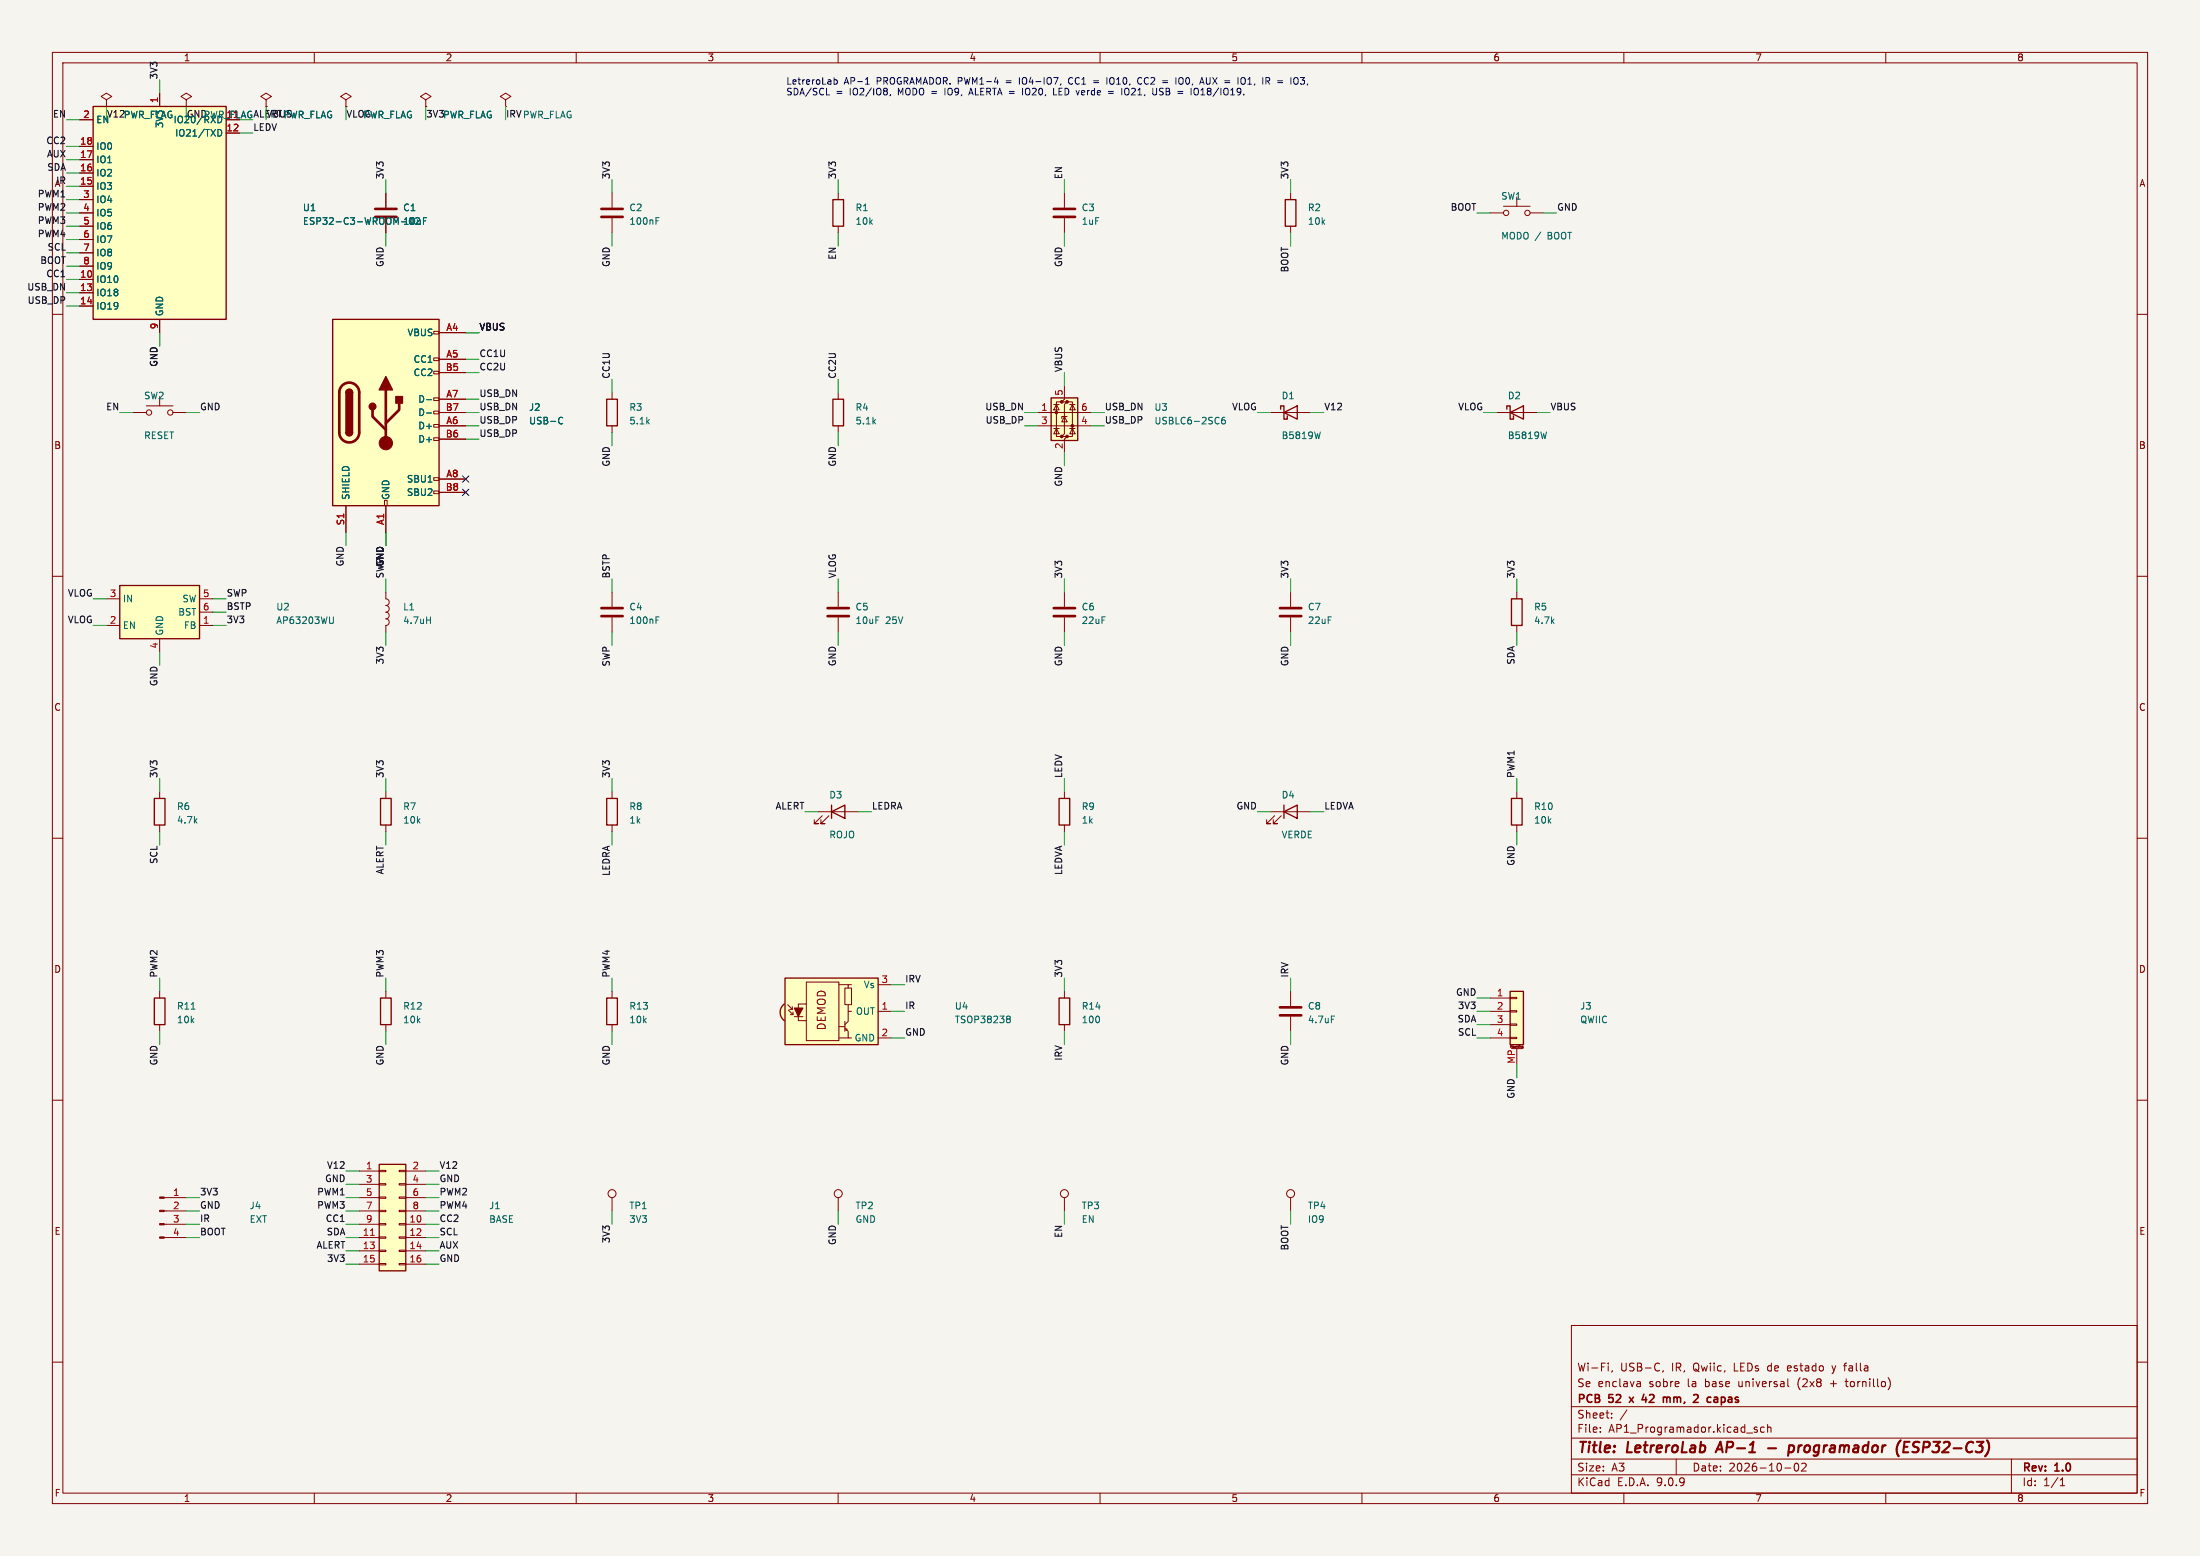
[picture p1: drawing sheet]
<svg xmlns="http://www.w3.org/2000/svg" width="420mm" height="297mm" viewBox="0 0 420 297" stroke-linecap="round" stroke-linejoin="round" font-family="sans-serif">
<path d="M0 0h420v297h-420z" fill="#f5f4ef" stroke="#f5f4ef" stroke-width=".19"/>
<g fill="none" stroke="#840000" stroke-width=".19">
<path d="M10 10h400v277h-400zM12 12h396v273h-396zM60 10v2M81.3 19.1l1-.7-1-.6-1 .6 1 .7v1.2M96.5 19.1l1-.7-1-.6-1 .6 1 .7v1.2M110 10v2M160 10v2M210 10v2M260 10v2M310 10v2M360 10v2M73.7 36.8v2.8"/>
<path d="M81.3 20.3h.1M96.5 20.3h.1M116.8 36.8v2.8M203.2 36.8v2.8M73.7 41.7v2.8M116.8 41.7v2.8M203.2 41.7v2.8M10 60h2M160 74.9v1.3M408 60h2M160 81.3v1.3M10 110h2"/>
<path d="M203.2 113v2.8M203.2 117.9v2.8M408 110h2M10 160h2M203.2 151.1v1.3M203.2 157.5v1.3M408 160h2M203.2 189.2v1.3M203.2 195.6v1.3M10 210h2M408 210h2M31.3 228.6h4.3"/>
<path d="M31.3 231.1h4.3M31.3 233.7h4.3M31.3 236.2h4.3M300 253h108v32h-108zM10 260h2M300 278.5h108M300 274.5h108M300 268.5h108M305.5 273.2v.2M305.5 272.5v.1M307 260.2v.1M307 260.7v1"/>
<path d="M307.7 270.5v.2M307.7 269.8v.1M307.8 261.6l-.1 .3M310.6 269.1l-1.3 1.9M312.7 263.7h.2l.3 .2v.8M313.2 264.6l-.5 .1M313.2 264l-.5 .1M317.5 261.6l-.1 .3M320 278.5v3M335.4 272.5l-.3-.1-.2 .2v.2l.5 .2v.3h-.5M336.8 272.5l-.4-.1-.3 .3 .1 .6h.6M337.4 272.5l.3-.1 .3 .1 .1 .9"/>
<path d="M337.4 271.9v1.5M341.3 263.2v1.3l.2 .2M343 279.3a.8 .8 0 0 0-.5 .7 .8 .8 0 0 0 .5 .8l.2-.2 .2-.4-.2-.8M344.7 279.4v.5l-.8 .9h.9M349.7 260.7l.4 1M349.9 262.1l-.2 .1M352.2 263.7h.6M352.4 263.2v1.3l.3 .2M360.7 263.3l.2 .7-.2 1M384 278.5v6.5M408 260h2M60 285v2"/>
<path d="M110 285v2M160 285v2M210 285v2M260 285v2M300 281.5h108M310 285v2M340.7 280.2h1.2M360 285v2M393.3 283.6h.9M393.3 282.5l.4-.4v1.5"/>
</g>
<path d="M328.4 275.2l-.9 2M337.5 276.4h1.5M341.6 276h.7l.2 .3-.1 .5a.66 .66 0 0 1-1 .3M341.6 275.9l-.3 2M362.9 274.9l-.5 .6M363.5 276.2h.6M364.5 275.2h-.9l-.3 2h1" fill="none" stroke="#840000" stroke-width=".4"/>
<path d="M311 266.7l.8 1M311.8 266.7l-.8 1M313.8 266.1l-.3 1.1h.9M317.6 266.8l.4-.1 .2 .2M318.2 266.9l.2-.2 .4 .1v.1M318.2 266.9v.8M323.3 266.3l.6-.1 .3 .3M327.4 266.7h.3l.2 .2v.8M327.9 267.6l-.5 .1M327.9 267l-.5 .1" fill="none" stroke="#840000" stroke-width=".3"/>
<path d="M159 76.2h2v5.1h-2zM202.2 152.4h2v5.1h-2zM202.2 190.5h2v5.1h-2z" fill="none" stroke="#840000" stroke-width=".25"/>
<path d="M71.6 39.9h4.1M114.8 39.9h4.1M201.2 39.9h4M71.6 41.4h4.1M114.8 41.4h4.1M201.2 41.4h4M201.2 116.1h4M201.2 117.6h4" fill="none" stroke="#840000" stroke-width=".51"/>
<path d="M125.2 42.2h.5M125.2 41.5h.6" fill="none" stroke="#006464" stroke-width=".19"/>
<g fill="#840000" stroke="#840000" stroke-width=".19">
<path d="M30.5 228.5h.8v.2h-.8z"/>
<path d="M30.5 231h.8v.3h-.8z"/>
<path d="M30.5 233.6h.8v.2h-.8z"/>
<path d="M30.5 236.1h.8v.2h-.8z"/>
</g>
<path d="M72.4 222.2h5.1v20.4h-5.1z" fill="#ffffc2"/>
<path d="M159 38.1h2v5.1h-2zM72.4 222.2h5.1v20.4h-5.1z" fill="none" stroke="#840000" stroke-width=".25"/>
<g fill="none" stroke="#840000" stroke-width=".19">
<path d="M35.6 19.1l1-.7-1-.6-1.1 .6 1.1 .7v1.2M50.8 19.1l1-.7-1-.6-1 .6 1 .7v1.2M66 19.1l1.1-.7-1.1-.6-1 .6 1 .7v1.2M35.6 20.3h.1M50.8 20.3h.1M66 20.3h.1M160 36.8v1.3M160 43.2v1.3M68.6 223.5h3.8M68.6 226.1h3.8M68.6 228.6h3.8M68.6 231.1h3.8"/>
<path d="M68.6 233.7h3.8M68.6 236.2h3.8M68.6 238.8h3.8M72.4 223.4h1.3v.2h-1.3zM72.4 225.9h1.3v.3h-1.3zM72.4 228.5h1.3v.2h-1.3zM72.4 231h1.3v.3h-1.3zM72.4 233.6h1.3v.2h-1.3zM72.4 236.1h1.3v.2h-1.3zM72.4 238.6h1.3v.3h-1.3zM76.2 223.4h1.3v.2h-1.3zM76.2 225.9h1.3v.3h-1.3z"/>
<path d="M76.2 228.5h1.3v.2h-1.3zM76.2 231h1.3v.3h-1.3zM76.2 233.6h1.3v.2h-1.3zM76.2 236.1h1.3v.2h-1.3zM76.2 238.6h1.3v.3h-1.3zM77.5 223.5h3.8M77.5 226.1h3.8M77.5 228.6h3.8M77.5 231.1h3.8M77.5 233.7h3.8M77.5 236.2h3.8M77.5 238.8h3.8"/>
<path d="M203.2 228.6v2.5M68.6 241.3h3.8M72.4 241.2h1.3v.2h-1.3zM76.2 241.2h1.3v.2h-1.3zM77.5 241.3h3.8"/>
<circle cx="203.2" cy="227.8" r=".76"/>
</g>
<path d="M70.7 235.8h.8" fill="none" stroke="#a90000" stroke-width=".19"/>
<path d="M17.8 20.3h25.4v40.7h-25.4z" fill="#ffffc2"/>
<path d="M17.8 20.3h25.4v40.7h-25.4zM115.8 76.2h2.1v5.1h-2.1zM115.8 152.4h2.1v5.1h-2.1zM158.7 154.9l2.6-1.2v2.5zM158.7 153.7v2.5" fill="none" stroke="#840000" stroke-width=".25"/>
<g fill="none" stroke="#840000" stroke-width=".19">
<path d="M30.5 17.8v2.5M15.2 22.9h2.6M15.2 27.9h2.6M15.2 30.5h2.6M15.2 33h2.6M15.2 35.6h2.6M15.2 38.1h2.6M43.2 25.4h2.5M15.2 40.6h2.6M15.2 43.2h2.6M15.2 45.7h2.6M15.2 48.3h2.6"/>
<path d="M15.2 50.8h2.6M15.2 53.3h2.6M15.2 55.9h2.6M15.2 58.4h2.6M30.5 61v2.5M116.8 74.9v1.3M116.8 81.3v1.3M116.8 113v2.8M116.8 117.9v2.8M116.8 151.1v1.3M116.8 157.5v1.3M156.2 154.9h7.6"/>
<path d="M157 155.7l-1.6 1.5h.8h-.8v-.7M158.2 155.7l-1.5 1.5h.8h-.8v-.7M246.4 228.6v2.5"/>
<circle cx="246.4" cy="227.8" r=".76"/>
</g>
<path d="M41.6 24.7a.64 .64 0 0 1 .7 .6 .64 .64 0 0 1-.7 .7M125.2 118.4h.5M125.2 117.7h.6" fill="none" stroke="#006464" stroke-width=".19"/>
<path d="M114.8 116.1h4.1M114.8 117.6h4.1" fill="none" stroke="#840000" stroke-width=".51"/>
<path d="M22.9 111.8h15.2v10.1h-15.2z" fill="#ffffc2"/>
<path d="M22.9 111.8h15.2v10.1h-15.2z" fill="none" stroke="#840000" stroke-width=".25"/>
<path d="M20.3 114.3h2.6M20.3 119.4h2.6M38.1 114.3h2.5M38.1 119.4h2.5M38.1 116.8h2.5M30.5 121.9v2.6" fill="none" stroke="#840000" stroke-width=".19"/>
<path d="M63.6 117.7v1.1l-.1 .2h-.3" fill="none" stroke="#006464" stroke-width=".19"/>
<path d="M149.5 191.9l.2-.3 1.2 1.6-1.2 1.6a1.97 1.97 0 0 1-.2-2.9z" fill="#ffffc2" stroke="#ffffc2" stroke-width=".19"/>
<path d="M149.9 186.7h17.7v12.7h-17.7z" fill="#ffffc2"/>
<path d="M287.7 78.1v-.6h.6v2.5h.6v-.6M288.3 78.7l2.5-1.2v2.5zM29.5 152.4h2v5.1h-2zM72.6 152.4h2.1v5.1h-2.1zM72.6 190.5h2.1v5.1h-2.1zM149.7 191.6a1.97 1.97 0 0 0 0 3.2M149.9 186.7h17.7v12.7h-17.7z" fill="none" stroke="#840000" stroke-width=".25"/>
<g fill="none" stroke="#840000" stroke-width=".19">
<path d="M285.7 78.7h7.7M73.7 113v1.3a.64 .64 0 0 1 .6 .6 .64 .64 0 0 1-.6 .7 .64 .64 0 0 1 .6 .6 .64 .64 0 0 1-.6 .6 .64 .64 0 0 1 .6 .7 .64 .64 0 0 1-.6 .6 .64 .64 0 0 1 .6 .7 .64 .64 0 0 1-.6 .6M73.7 119.4v1.3M160 113v2.8M160 117.9v2.8M30.5 151.1v1.3M30.5 157.5v1.3M73.7 151.1v1.3M73.7 157.5v1.3M73.7 189.2v1.3M73.7 195.6v1.3M150.4 191.8l.9 .9"/>
<path d="M150.5 192.8l.9 .9M150.7 192.7h.6M150.9 193.7h.5M151.3 192.2v.5M151.4 193.2v.5M151.6 194.1h1.7M153.9 187.5h6.2v11.1h-6.2zM153.9 191.6h-1.5v3.2h1.5M160.1 188h1.8M160.1 198.1h1.8M160.1 196h1.2M161.3 188.6h1.3v3.2h-1.3z"/>
<path d="M161.3 196.2l.6 .7v1.2h.7M161.3 194.9v2M161.7 196.3v.3h-.3M161.9 191.8v1.2M162.6 193h-.7v1.9l-.6 .7M162.6 188h-.7v.6M167.6 188h2.6M167.6 198.1h2.6M167.6 193h2.6"/>
</g>
<path d="M151.6 192.4h1.7l-.9 1.7z" fill="#840000" stroke="#840000" stroke-width=".19"/>
<path d="M295.2 82.4l-.3 1.3M81.4 118.4h.8M82.2 117.7v1.3M192.4 193.9h.2l.3 .3-.3 .3M192.4 194.5h.2M192.6 194.5l.3 .2v.3l-.1 .2h-.4" fill="none" stroke="#006464" stroke-width=".19"/>
<path d="M158 116.1h4.1M158 117.6h4.1" fill="none" stroke="#840000" stroke-width=".51"/>
<path d="M63.5 61h20.3v35.5h-20.3z" fill="#ffffc2"/>
<g fill="none" stroke="#840000" stroke-width=".19">
<path d="M82.8 63.2h1v.6h-1zM82.8 68.3h1v.5h-1zM82.8 70.9h1v.5h-1zM82.8 75.9h1v.6h-1zM82.8 78.5h1v.5h-1zM83.8 63.5h5.1M83.8 68.6h5.1M83.8 71.1h5.1M83.8 76.2h5.1M83.8 78.7h5.1M66 96.5v5.1M73.4 95.5h.5v1h-.5z"/>
<path d="M73.7 96.5v5.1M82.8 81h1v.5h-1zM82.8 83.6h1v.5h-1zM82.8 91.2h1v.5h-1zM82.8 93.7h1v.5h-1zM83.8 81.3h5.1M83.8 83.8h5.1M83.8 91.4h5.1M83.8 94h5.1M116.8 189.2v1.3M116.8 195.6v1.3M160 228.6v2.5"/>
<circle cx="160" cy="227.8" r=".76"/>
</g>
<path d="M63.5 61h20.3v35.5h-20.3zM66 74.9a.64 .64 0 0 1 .7-.6 .64 .64 0 0 1 .6 .6M66 82.6a.64 .64 0 0 0 .7 .6 .64 .64 0 0 0 .6-.6M115.8 190.5h2.1v5.1h-2.1z" fill="none" stroke="#840000" stroke-width=".25"/>
<path d="M65.3 73.6a1.9 1.9 0 0 1 2.1-.4 1.9 1.9 0 0 1 1.2 1.7v7.7a1.91 1.91 0 0 1-1.9 1.8 1.91 1.91 0 0 1-1.9-1.8v-7.8l.1-.7zM71.1 78.2v1.3l2.6 2.5M73.7 74.4v10.2M76.2 77v1.2l-2.5 2.6" fill="none" stroke="#840000" stroke-width=".51"/>
<g fill="#840000" stroke="#840000" stroke-width=".25">
<path d="M66 74.9h1.3v7.7h-1.3z"/>
<path d="M66.2 74.5a.64 .64 0 0 1 .7-.2 .64 .64 0 0 1 .4 .6h-1.3z"/>
<path d="M66 82.6h1.3a.64 .64 0 0 1-.6 .6 .64 .64 0 0 1-.7-.6z"/>
<path d="M73.7 71.9l1.2 2.5h-2.5z"/>
<path d="M75.6 75.7h1.2v1.3h-1.2z"/>
<circle cx="71.1" cy="77.6" r=".63"/>
</g>
<circle cx="73.7" cy="84.6" r="1.27" fill="#840000" stroke="#840000" stroke-width=".19"/>
<path d="M81.4 76.3h1M81.4 78.8h1M106.9 79.7l.5 .1M107.4 80.8l-.5 .1" fill="none" stroke="#006464" stroke-width=".19"/>
<path d="M200.7 75.9h5v8.2h-5z" fill="#ffffc2"/>
<g fill="#840000" stroke="#840000" stroke-width=".19">
<circle cx="201.7" cy="78.7" r=".25"/>
<circle cx="202.7" cy="76.7" r=".25"/>
<circle cx="202.7" cy="83.3" r=".25"/>
<circle cx="203.7" cy="76.7" r=".25"/>
<circle cx="203.7" cy="83.3" r=".25"/>
<circle cx="204.7" cy="81.3" r=".25"/>
</g>
<g fill="none" stroke="#840000" stroke-width=".19">
<path d="M198.1 78.7h10.2M201.2 77.2h1M201.7 77.2l.5 1h-1zM202.7 76.7h-1v6.6h1M203.2 73.7v2.5l-.5 .5h1l-.5 .5v5.6l-.5 .5h1l-.5 .5v2.6M203.2 79.5l.5 1h-1zM203.7 79.5h-1v.4M203.7 76.7h1v6.6h-1M204.2 77.2h1M204.7 77.2l.5 1h-1zM198.1 81.3h10.2M201.2 81.8h1"/>
<path d="M201.7 81.8l.5 1h-1zM204.2 81.8h1M204.7 81.8l.5 1h-1zM30.5 189.2v1.3M30.5 195.6v1.3M246.4 189.2v2.8M246.4 194.1v2.8"/>
</g>
<path d="M200.7 75.9h5v8.2h-5zM29.5 190.5h2v5.1h-2z" fill="none" stroke="#840000" stroke-width=".25"/>
<path d="M233.8 79.6l-.3 .1a.86 .86 0 0 0 0 1.2l.4-.1v-.4l-.2-.3-.4 .1-.1 .2M36.5 192.6h.7M254.2 193.9h.6" fill="none" stroke="#006464" stroke-width=".19"/>
<path d="M244.3 192.3h4.1M244.3 193.8h4.1" fill="none" stroke="#840000" stroke-width=".51"/>
<path d="M288.3 189.2h2.5v10.2h-2.5z" fill="#ffffc2"/>
<path d="M245.4 38.1h2v5.1h-2zM244.5 78.1v-.6h.6v2.5h.6v-.6M245.1 78.7l2.5-1.2v2.5zM288.5 114.3h2.1v5.1h-2.1zM245.1 154.9l2.5-1.2v2.5zM245.1 153.7v2.5M288.5 152.4h2.1v5.1h-2.1zM288.3 189.2h2.5v10.2h-2.5z" fill="none" stroke="#840000" stroke-width=".25"/>
<g fill="none" stroke="#840000" stroke-width=".19">
<path d="M20.3 19.1l1-.7-1-.6-1 .6 1 .7v1.2M30.5 17.8v2.5M15.2 22.9h2.6M15.2 27.9h2.6M15.2 30.5h2.6M15.2 33h2.6M15.2 35.6h2.6M15.2 38.1h2.6M20.3 20.3h.1M35.6 20.3h.1M43.2 25.4h2.5M50.8 20.3h.1"/>
<path d="M66 20.3h.1M73.7 36.8v2.8M81.3 20.3h.1M246.4 36.8v1.3M287 39.4h5.1M289.6 37.6v1.8M15.2 40.6h2.6M15.2 43.2h2.6M15.2 45.7h2.6M15.2 48.3h2.6M15.2 50.8h2.6M15.2 53.3h2.6"/>
<path d="M15.2 55.9h2.6M15.2 58.4h2.6M73.7 41.7v2.8M246.4 43.2v1.3M284.5 40.6h2.5M292.1 40.6h2.5M25.4 78.7h2.5M27.9 77.5h5.1M30.5 61v2.5M30.5 75.7v1.8M33 78.7h2.6M83.8 78.7h5.1"/>
<path d="M83.8 63.5h5.1M83.8 68.6h5.1M83.8 71.1h5.1M83.8 76.2h5.1M242.6 78.7h7.6M66 96.5v5.1M73.7 96.5v5.1M83.8 81.3h5.1M83.8 83.8h5.1M83.8 91.4h5.1M83.8 94h5.1M246.4 113v2.8"/>
<path d="M246.4 117.9v2.8M289.6 113v1.3M289.6 119.4v1.3M242.6 154.9h7.6M243.3 155.7l-1.5 1.5h.8h-.8v-.7M244.6 155.7l-1.5 1.5h.7h-.7v-.7M289.6 151.1v1.3M289.6 157.5v1.3M284.5 190.5h3.8M284.5 193h3.8M284.5 195.6h3.8M284.5 198.1h3.8"/>
<path d="M288.3 190.4h1.3v.2h-1.3zM288.3 192.9h1.3v.3h-1.3zM288.3 195.5h1.3v.2h-1.3zM288.3 198h1.3v.2h-1.3zM290.6 199.9v-.2h.1v.3M290.6 199.9h.1M290.7 200h.1M288.5 200.2h2.1M289.6 200.2v3M290.6 200.1h.1M290.7 200.1h.1M290.7 200v.1"/>
<path d="M116.8 228.6v2.5"/>
<circle cx="287.5" cy="40.6" r=".51"/>
<circle cx="291.6" cy="40.6" r=".51"/>
<circle cx="28.4" cy="78.7" r=".51"/>
<circle cx="32.5" cy="78.7" r=".51"/>
<circle cx="116.8" cy="227.8" r=".76"/>
</g>
<path d="M41.6 24.7a.64 .64 0 0 1 .7 .6 .64 .64 0 0 1-.7 .7M81.4 76.3h1M81.4 78.8h1M106.9 79.7l.5 .1M107.4 80.8l-.5 .1M252.1 82.4l-.3 1.3" fill="none" stroke="#006464" stroke-width=".19"/>
<path d="M244.3 116.1h4.1M244.3 117.6h4.1" fill="none" stroke="#840000" stroke-width=".51"/>
<path d="M36.6 21.1h-.5l-.2 .7M38 21.1v1.2l-.8-1.2v1.2M48.6 22h.6M48.9 21.1l.4 1.2M49.8 21.1v1.2h.6" fill="none" stroke="#0f0f0f" stroke-width=".19"/>
<g fill="none" stroke="#009600" stroke-width=".19">
<path d="M30.5 15.2v2.6M12.7 22.9h2.5M12.7 27.9h2.5M12.7 30.5h2.5M12.7 33h2.5M12.7 35.6h2.5M12.7 38.1h2.5M20.3 20.3v2.6M35.6 20.3v2.6M45.7 25.4h2.6M50.8 20.3v2.6M66 20.3v2.6"/>
<path d="M73.7 34.3v2.5M81.3 20.3v2.6M96.5 20.3v2.6M116.8 34.3v2.5M160 34.3v2.5M203.2 34.3v2.5M246.4 34.3v2.5M12.7 43.2h2.5M12.7 48.3h2.5M12.7 50.8h2.5M12.7 53.3h2.5M12.7 55.9h2.5"/>
<path d="M12.7 58.4h2.5M12.7 40.6h2.5M12.7 45.7h2.5M73.7 44.5v2.5M116.8 44.5v2.5M160 44.5v2.5M203.2 44.5v2.5M246.4 44.5v2.5M281.9 40.6h2.6M294.6 40.6h2.6M22.9 78.7h2.5M30.5 63.5v2.5"/>
<path d="M35.6 78.7h2.5M88.9 78.7h2.5M88.9 63.5h2.5M88.9 68.6h2.5M88.9 71.1h2.5M88.9 76.2h2.5M116.8 72.4v2.5M160 72.4v2.5M195.6 78.7h2.5M203.2 71.1v2.6M208.3 78.7h2.5M240 78.7h2.6"/>
<path d="M250.2 78.7h2.5M283.2 78.7h2.5M293.4 78.7h2.5M88.9 81.3h2.5M88.9 83.8h2.5M116.8 82.6v2.5M160 82.6v2.5M195.6 81.3h2.5M203.2 86.4v2.5M208.3 81.3h2.5M17.8 119.4h2.5M17.8 114.3h2.5"/>
<path d="M40.6 116.8h2.6M40.6 119.4h2.6M40.6 114.3h2.6M66 101.6v2.5M73.7 101.6v2.5M73.7 110.5v2.5M116.8 110.5v2.5M160 110.5v2.5M203.2 110.5v2.5M246.4 110.5v2.5M289.6 110.5v2.5M30.5 124.5v2.5"/>
<path d="M73.7 120.7v2.5M116.8 120.7v2.5M160 120.7v2.5M203.2 120.7v2.5M246.4 120.7v2.5M289.6 120.7v2.5M30.5 148.6v2.5M30.5 158.8v2.5M73.7 148.6v2.5M73.7 158.8v2.5M116.8 148.6v2.5M116.8 158.8v2.5"/>
<path d="M153.7 154.9h2.5M163.8 154.9h2.6M203.2 148.6v2.5M203.2 158.8v2.5M240 154.9h2.6M250.2 154.9h2.5M289.6 148.6v2.5M289.6 158.8v2.5M30.5 186.7v2.5M30.5 196.9v2.5M73.7 186.7v2.5M73.7 196.9v2.5"/>
<path d="M116.8 186.7v2.5M116.8 196.9v2.5M170.2 193h2.5M170.2 198.1h2.5M170.2 188h2.5M203.2 186.7v2.5M203.2 196.9v2.5M246.4 186.7v2.5M246.4 196.9v2.5M281.9 193h2.6M281.9 195.6h2.6M281.9 190.5h2.6"/>
<path d="M281.9 198.1h2.6M289.6 203.2v2.5M35.6 228.6h2.5M35.6 231.1h2.5M35.6 233.7h2.5M35.6 236.2h2.5M66 226.1h2.6M66 228.6h2.6M66 231.1h2.6M66 233.7h2.6M66 236.2h2.6M66 238.8h2.6"/>
<path d="M66 223.5h2.6M81.3 226.1h2.5M81.3 228.6h2.5M81.3 231.1h2.5M81.3 233.7h2.5M81.3 236.2h2.5M81.3 238.8h2.5M81.3 223.5h2.5M116.8 231.1v2.6M160 231.1v2.6M203.2 231.1v2.6M246.4 231.1v2.6"/>
<path d="M66 241.3h2.6M81.3 241.3h2.5"/>
</g>
<path d="M88.3 93.4l1.2 1.2M88.3 90.8l1.2 1.2M89.5 93.4l-1.2 1.2M89.5 90.8l-1.2 1.2" fill="none" stroke="#000084" stroke-width=".19"/>
<g fill="none" stroke="#0000c2" stroke-width=".19">
<path d="M157.8 18.1h.6M159.2 14.8v1.3M159.2 15.3l.4-.1 .2 .3-.1 .5h-.5M165.2 16.1h.7M165.3 15.1l.3-.3v1.3M170 18.1l-.1 .2M180.4 16.8v1.3M185.1 17.8h.6M185.4 16.8l-.5 1.3M189.8 15.6h.8M194.6 14.8v1.3M195.8 17.3v.6l.3 .2"/>
<path d="M201.1 18.1h.6M202.5 16l-.1 .3M204.4 14.8a.68 .68 0 0 0-.4 .6 .68 .68 0 0 0 .4 .7M208.8 15.4h.9M208.8 15.8h.9M211.3 14.8v1.3M211.6 17.5h1M211.6 17.8h1M212.1 14.8l-.1 .1a.81 .81 0 0 0 .1 1.2M214.1 16.8v1.3M215.5 17.3v.4a.43 .43 0 0 1-.5 .4M217.3 15.9l.3 .2 .4-.1"/>
<path d="M218 14.9l-.4-.1-.3 .2M221.3 18.1h.6M221.3 17.1l.2 .3 .4 .2M221.9 15.4h1M221.9 15.8h1M224.5 14.8v1.3M225 15.2a.42 .42 0 0 1 .5-.4 .42 .42 0 0 1 .4 .4M225.9 15.6a.43 .43 0 0 1-.3 .5 .43 .43 0 0 1-.5-.2M227.4 16.8v1.3M229.3 18.1h.7M230.3 14.8v1l.1 .2 .4 .1M237.5 14.9a.9 .9 0 0 1 0 1.1"/>
<path d="M238.2 16.1h.7M238.3 15.1l-.1 .1M246.4 14.8v1.3M247 15.2a.42 .42 0 0 1 .4-.4 .42 .42 0 0 1 .4 .4M248.3 14.8h.7l-.4 .5h.3l.1 .2M249 15.8l-.2 .3-.5-.1"/>
</g>
<g font-size="2.8" fill="#840000">
<text x="301" y="277.9">Title:</text>
<text x="310.6" y="277.9">LetreroLab</text>
<text x="328.7" y="277.9">AP-1</text>
<text x="343.9" y="277.9">programador</text>
<text x="365.3" y="277.9">(ESP32-C3)</text>
</g>
<g font-size="2.1" fill="#840000">
<text x="157.8" y="196.7" transform="rotate(-90 157.8 196.7)">DEMOD</text>
<text x="301" y="262">Wi-Fi,</text>
<text x="309.3" y="262">USB-C,</text>
<text x="319.2" y="262">IR,</text>
<text x="323.4" y="262">Qwiic,</text>
<text x="331.3" y="262">LEDs</text>
<text x="337.8" y="262">de</text>
<text x="341.8" y="262">estado</text>
<text x="350.5" y="262">y falla</text>
<text x="301" y="268.2">PCB</text>
<text x="301" y="265">Se enclava</text>
<text x="307.2" y="268.2">52</text>
<text x="314.8" y="268.2">42</text>
<text x="314.9" y="265">sobre</text>
<text x="319.4" y="268.2">mm,</text>
<text x="322.3" y="265">la</text>
<text x="325.8" y="265">base</text>
<text x="325.8" y="268.2">2</text>
<text x="329" y="268.2">capas</text>
<text x="332.3" y="265">universal</text>
<text x="343.7" y="265">(2x8</text>
<text x="350.1" y="265">+</text>
<text x="353.2" y="265">tornillo)</text>
<text x="301" y="273.7">File:</text>
<text x="301" y="271">Sheet:</text>
<text x="307.1" y="273.7">AP1_Programador.kicad_sch</text>
<text x="301" y="281.1">Size:</text>
<text x="307.6" y="281.1">A3</text>
<text x="323" y="281.1">Date:</text>
<text x="330" y="281.1">2026-10-02</text>
<text x="386" y="281.3">Rev:</text>
<text x="392.4" y="281.3">1.0</text>
<text x="301" y="283.9">KiCad</text>
<text x="308.7" y="283.9">E.D.A.</text>
<text x="316.3" y="283.9">9.0.9</text>
<text x="386" y="283.9">Id:</text>
<text x="390.1" y="283.9">1/1</text>
</g>
<g font-size="1.8" fill="#840000">
<text x="35" y="11.9">1</text>
<text x="85" y="11.9">2</text>
<text x="135" y="11.9">3</text>
<text x="185" y="11.9">4</text>
<text x="235" y="11.9">5</text>
<text x="285" y="11.9">6</text>
<text x="335" y="11.9">7</text>
<text x="385" y="11.9">8</text>
<text x="408.3" y="35.9">A</text>
<text x="10.3" y="85.9">B</text>
<text x="408.2" y="85.9">B</text>
<text x="10.3" y="135.9">C</text>
<text x="408.2" y="135.9">C</text>
<text x="10.3" y="185.9">D</text>
<text x="408.2" y="185.9">D</text>
<text x="10.3" y="235.9">E</text>
<text x="408.3" y="235.9">E</text>
<text x="10.3" y="285.9">F</text>
<text x="35" y="286.9">1</text>
<text x="85" y="286.9">2</text>
<text x="135" y="286.9">3</text>
<text x="185" y="286.9">4</text>
<text x="235" y="286.9">5</text>
<text x="285" y="286.9">6</text>
<text x="335" y="286.9">7</text>
<text x="385" y="286.9">8</text>
<text x="408.3" y="285.9">F</text>
</g>
<g font-size="1.8" fill="#0f0f0f">
<text x="30.1" y="15.2" transform="rotate(-90 30.1 15.2)">3V3</text>
<text x="10" y="22.5">EN</text>
<text x="20.3" y="22.5">V12PWR_FLAG</text>
<text x="81.3" y="22.5">3V3PWR_FLAG</text>
<text x="96.5" y="22.5">IRVPWR_FLAG</text>
<text x="8.7" y="27.6">CC2</text>
<text x="48.3" y="25.1">LEDV</text>
<text x="8.9" y="30.1">AUX</text>
<text x="8.9" y="32.7">SDA</text>
<text x="10.3" y="35.9">A</text>
<text x="10.6" y="35.2">IR</text>
<text x="73.3" y="34.3" transform="rotate(-90 73.3 34.3)">3V3</text>
<text x="116.5" y="34.3" transform="rotate(-90 116.5 34.3)">3V3</text>
<text x="159.7" y="34.3" transform="rotate(-90 159.7 34.3)">3V3</text>
<text x="202.9" y="34.3" transform="rotate(-90 202.9 34.3)">EN</text>
<text x="246" y="34.3" transform="rotate(-90 246 34.3)">3V3</text>
<text x="7.1" y="37.8">PWM1</text>
<text x="7.1" y="40.3">PWM2</text>
<text x="276.8" y="40.3">BOOT</text>
<text x="297.2" y="40.3">GND</text>
<text x="7.1" y="45.4">PWM4</text>
<text x="7.1" y="42.8">PWM3</text>
<text x="9" y="47.9">SCL</text>
<text x="7.6" y="50.5">BOOT</text>
<text x="8.7" y="53">CC1</text>
<text x="73.3" y="51.1" transform="rotate(-90 73.3 51.1)">GND</text>
<text x="116.5" y="51.1" transform="rotate(-90 116.5 51.1)">GND</text>
<text x="159.7" y="49.7" transform="rotate(-90 159.7 49.7)">EN</text>
<text x="202.9" y="51.1" transform="rotate(-90 202.9 51.1)">GND</text>
<text x="246" y="52.1" transform="rotate(-90 246 52.1)">BOOT</text>
<text x="5.1" y="55.5">USB_DN</text>
<text x="5.2" y="58.1">USB_DP</text>
<text x="91.4" y="63.2">VBUS</text>
<text x="30.1" y="70.1" transform="rotate(-90 30.1 70.1)">GND</text>
<text x="91.4" y="70.8">CC2U</text>
<text x="91.4" y="68.2">CC1U</text>
<text x="202.9" y="71.1" transform="rotate(-90 202.9 71.1)">VBUS</text>
<text x="91.4" y="75.9">USB_DN</text>
<text x="116.5" y="72.4" transform="rotate(-90 116.5 72.4)">CC1U</text>
<text x="159.7" y="72.4" transform="rotate(-90 159.7 72.4)">CC2U</text>
<text x="20.2" y="78.4">EN</text>
<text x="38.1" y="78.4">GND</text>
<text x="91.4" y="78.4">USB_DN</text>
<text x="91.4" y="83.5">USB_DP</text>
<text x="91.4" y="80.9">USB_DP</text>
<text x="188" y="78.4">USB_DN</text>
<text x="188.1" y="80.9">USB_DP</text>
<text x="210.8" y="78.4">USB_DN</text>
<text x="210.8" y="80.9">USB_DP</text>
<text x="235.1" y="78.4">VLOG</text>
<text x="252.7" y="78.4">V12</text>
<text x="278.3" y="78.4">VLOG</text>
<text x="295.9" y="78.4">VBUS</text>
<text x="116.5" y="89.2" transform="rotate(-90 116.5 89.2)">GND</text>
<text x="159.7" y="89.2" transform="rotate(-90 159.7 89.2)">GND</text>
<text x="202.9" y="93" transform="rotate(-90 202.9 93)">GND</text>
<text x="12.9" y="114">VLOG</text>
<text x="43.2" y="114">SWP</text>
<text x="65.7" y="108.2" transform="rotate(-90 65.7 108.2)">GND</text>
<text x="73.3" y="110.5" transform="rotate(-90 73.3 110.5)">SWP</text>
<text x="73.3" y="108.2" transform="rotate(-90 73.3 108.2)">GND</text>
<text x="116.5" y="110.5" transform="rotate(-90 116.5 110.5)">BSTP</text>
<text x="159.7" y="110.5" transform="rotate(-90 159.7 110.5)">VLOG</text>
<text x="202.9" y="110.5" transform="rotate(-90 202.9 110.5)">3V3</text>
<text x="246" y="110.5" transform="rotate(-90 246 110.5)">3V3</text>
<text x="289.2" y="110.5" transform="rotate(-90 289.2 110.5)">3V3</text>
<text x="12.9" y="119">VLOG</text>
<text x="43.2" y="119">3V3</text>
<text x="43.2" y="116.5">BSTP</text>
<text x="30.1" y="131.1" transform="rotate(-90 30.1 131.1)">GND</text>
<text x="73.3" y="126.9" transform="rotate(-90 73.3 126.9)">3V3</text>
<text x="116.5" y="127.3" transform="rotate(-90 116.5 127.3)">SWP</text>
<text x="159.7" y="127.3" transform="rotate(-90 159.7 127.3)">GND</text>
<text x="202.9" y="127.3" transform="rotate(-90 202.9 127.3)">GND</text>
<text x="246" y="127.3" transform="rotate(-90 246 127.3)">GND</text>
<text x="289.2" y="127" transform="rotate(-90 289.2 127)">SDA</text>
<text x="30.1" y="148.6" transform="rotate(-90 30.1 148.6)">3V3</text>
<text x="73.3" y="148.6" transform="rotate(-90 73.3 148.6)">3V3</text>
<text x="116.5" y="148.6" transform="rotate(-90 116.5 148.6)">3V3</text>
<text x="202.9" y="148.6" transform="rotate(-90 202.9 148.6)">LEDV</text>
<text x="289.2" y="148.6" transform="rotate(-90 289.2 148.6)">PWM1</text>
<text x="148" y="154.6">ALERT</text>
<text x="166.4" y="154.6">LEDRA</text>
<text x="236" y="154.6">GND</text>
<text x="252.7" y="154.6">LEDVA</text>
<text x="30.1" y="165" transform="rotate(-90 30.1 165)">SCL</text>
<text x="73.3" y="167" transform="rotate(-90 73.3 167)">ALERT</text>
<text x="116.5" y="167.3" transform="rotate(-90 116.5 167.3)">LEDRA</text>
<text x="202.9" y="167.1" transform="rotate(-90 202.9 167.1)">LEDVA</text>
<text x="289.2" y="165.4" transform="rotate(-90 289.2 165.4)">GND</text>
<text x="30.1" y="186.7" transform="rotate(-90 30.1 186.7)">PWM2</text>
<text x="73.3" y="186.7" transform="rotate(-90 73.3 186.7)">PWM3</text>
<text x="116.5" y="186.7" transform="rotate(-90 116.5 186.7)">PWM4</text>
<text x="172.7" y="187.6">IRV</text>
<text x="202.9" y="186.7" transform="rotate(-90 202.9 186.7)">3V3</text>
<text x="246" y="186.7" transform="rotate(-90 246 186.7)">IRV</text>
<text x="277.9" y="190.2">GND</text>
<text x="172.7" y="192.7">IR</text>
<text x="172.7" y="197.8">GND</text>
<text x="278.2" y="195.2">SDA</text>
<text x="278.2" y="197.8">SCL</text>
<text x="278.2" y="192.7">3V3</text>
<text x="30.1" y="203.5" transform="rotate(-90 30.1 203.5)">GND</text>
<text x="73.3" y="203.5" transform="rotate(-90 73.3 203.5)">GND</text>
<text x="116.5" y="203.5" transform="rotate(-90 116.5 203.5)">GND</text>
<text x="202.9" y="202.6" transform="rotate(-90 202.9 202.6)">IRV</text>
<text x="246" y="203.5" transform="rotate(-90 246 203.5)">GND</text>
<text x="289.2" y="209.8" transform="rotate(-90 289.2 209.8)">GND</text>
<text x="62" y="225.7">GND</text>
<text x="62.3" y="223.2">V12</text>
<text x="83.8" y="223.2">V12</text>
<text x="83.8" y="225.7">GND</text>
<text x="38.1" y="228.3">3V3</text>
<text x="38.1" y="230.8">GND</text>
<text x="38.1" y="233.3">IR</text>
<text x="60.5" y="230.8">PWM3</text>
<text x="60.5" y="228.3">PWM1</text>
<text x="62.1" y="233.3">CC1</text>
<text x="83.8" y="230.8">PWM4</text>
<text x="83.8" y="228.3">PWM2</text>
<text x="83.8" y="233.3">CC2</text>
<text x="38.1" y="235.9">BOOT</text>
<text x="60.3" y="238.4">ALERT</text>
<text x="62.3" y="235.9">SDA</text>
<text x="83.8" y="238.4">AUX</text>
<text x="83.8" y="235.9">SCL</text>
<text x="116.5" y="237.4" transform="rotate(-90 116.5 237.4)">3V3</text>
<text x="159.7" y="237.8" transform="rotate(-90 159.7 237.8)">GND</text>
<text x="202.9" y="236.4" transform="rotate(-90 202.9 236.4)">EN</text>
<text x="246" y="238.8" transform="rotate(-90 246 238.8)">BOOT</text>
<text x="62.3" y="241">3V3</text>
<text x="83.8" y="241">GND</text>
</g>
<g font-size="1.8" fill="#0000c2">
<text x="150" y="16.5">LetreroLab</text>
<text x="161.1" y="16.5">AP-1</text>
<text x="167.5" y="16.5">PROGRAMADOR. PWM1-4</text>
<text x="192.5" y="16.5">=</text>
<text x="195.2" y="16.5">IO4-IO7,</text>
<text x="204.9" y="16.5">CC1</text>
<text x="212.5" y="16.5">IO10,</text>
<text x="218.7" y="16.5">CC2</text>
<text x="223.6" y="16.5">=</text>
<text x="226.3" y="16.5">IO0,</text>
<text x="231.2" y="16.5">AUX =</text>
<text x="238.8" y="16.5">IO1,</text>
<text x="243.7" y="16.5">IR</text>
<text x="246.7" y="16.5">=</text>
<text x="249.5" y="16.5">IO3,</text>
<text x="150" y="18.5">SDA/SCL</text>
<text x="159.6" y="18.5">=</text>
<text x="162.3" y="18.5">IO2/IO8,</text>
<text x="171.7" y="18.5">MODO =</text>
<text x="181" y="18.5">IO9,</text>
<text x="185.9" y="18.5">ALERTA =</text>
<text x="196.4" y="18.5">IO20,</text>
<text x="202.6" y="18.5">LED verde</text>
<text x="213.4" y="18.5">=</text>
<text x="216.2" y="18.5">IO21,</text>
<text x="222.3" y="18.5">USB</text>
<text x="227.3" y="18.5">=</text>
<text x="230" y="18.5">IO18/IO19.</text>
</g>
<g font-size="1.8" fill="#a90000">
<text x="15.8" y="22.6">2</text>
<text x="30.2" y="19.8" transform="rotate(-90 30.2 19.8)">1</text>
<text x="15.2" y="27.7">18</text>
<text x="43.1" y="25.1">12</text>
<text x="15.2" y="30.2">17</text>
<text x="15.2" y="32.8">16</text>
<text x="15.2" y="35.3">15</text>
<text x="15.8" y="37.8">3</text>
<text x="15.8" y="40.4">4</text>
<text x="15.8" y="42.9">5</text>
<text x="15.8" y="45.5">6</text>
<text x="15.2" y="53.1">10</text>
<text x="15.8" y="48">7</text>
<text x="15.8" y="50.5">8</text>
<text x="15.2" y="55.6">13</text>
<text x="15.2" y="58.2">14</text>
<text x="30.2" y="62.9" transform="rotate(-90 30.2 62.9)">9</text>
<text x="85.1" y="63.2">A4</text>
<text x="85" y="70.9">B5</text>
<text x="85.1" y="68.3">A5</text>
<text x="85.1" y="75.9">A7</text>
<text x="202.9" y="75.6" transform="rotate(-90 202.9 75.6)">5</text>
<text x="85" y="78.5">B7</text>
<text x="85" y="83.6">B6</text>
<text x="85.1" y="81">A6</text>
<text x="198.7" y="78.5">1</text>
<text x="198.7" y="81">3</text>
<text x="206.3" y="78.5">6</text>
<text x="206.3" y="81">4</text>
<text x="202.9" y="85.8" transform="rotate(-90 202.9 85.8)">2</text>
<text x="85" y="93.7">B8</text>
<text x="85.1" y="91.2">A8</text>
<text x="65.8" y="100.4" transform="rotate(-90 65.8 100.4)">S1</text>
<text x="73.4" y="100.3" transform="rotate(-90 73.4 100.3)">A1</text>
<text x="20.9" y="114">3</text>
<text x="20.9" y="119.1">2</text>
<text x="38.7" y="114">5</text>
<text x="38.7" y="116.6">6</text>
<text x="38.7" y="119.1">1</text>
<text x="30.2" y="123.9" transform="rotate(-90 30.2 123.9)">4</text>
<text x="168.2" y="187.7">3</text>
<text x="285.7" y="190.2">1</text>
<text x="168.2" y="192.8">1</text>
<text x="168.2" y="197.9">2</text>
<text x="285.7" y="192.8">2</text>
<text x="285.7" y="195.3">3</text>
<text x="285.7" y="197.9">4</text>
<text x="289.3" y="203.1" transform="rotate(-90 289.3 203.1)">MP</text>
<text x="69.8" y="223.3">1</text>
<text x="69.8" y="225.8">3</text>
<text x="78.7" y="223.3">2</text>
<text x="78.7" y="225.8">4</text>
<text x="32.9" y="228.3">1</text>
<text x="32.9" y="230.9">2</text>
<text x="32.9" y="233.4">3</text>
<text x="69.8" y="228.3">5</text>
<text x="69.8" y="230.9">7</text>
<text x="69.8" y="233.4">9</text>
<text x="78.1" y="233.4">10</text>
<text x="78.7" y="228.3">6</text>
<text x="78.7" y="230.9">8</text>
<text x="32.9" y="236">4</text>
<text x="69.2" y="236">11</text>
<text x="69.2" y="238.5">13</text>
<text x="78.1" y="236">12</text>
<text x="78.1" y="238.5">14</text>
<text x="69.2" y="241">15</text>
<text x="78.1" y="241">16</text>
</g>
<g font-size="1.8" fill="#006464">
<text x="18.3" y="23.7">EN</text>
<text x="23.5" y="22.8">PWR_FLAG</text>
<text x="33" y="23.7">IO20/RXD</text>
<text x="38.8" y="22.8">PWR_FLAG</text>
<text x="43.1" y="22.6">11</text>
<text x="50.8" y="22.5">VBUS</text>
<text x="54" y="22.8">PWR_FLAG</text>
<text x="66" y="22.5">VLOG</text>
<text x="69.2" y="22.8">PWR_FLAG</text>
<text x="84.5" y="22.8">PWR_FLAG</text>
<text x="18.3" y="28.8">IO0</text>
<text x="31.3" y="24.5" transform="rotate(-90 31.3 24.5)">3V3</text>
<text x="33.3" y="26.3">IO21/TXD</text>
<text x="18.3" y="31.3">IO1</text>
<text x="18.3" y="33.9">IO2</text>
<text x="18.3" y="36.4">IO3</text>
<text x="18.3" y="39">IO4</text>
<text x="18.3" y="41.5">IO5</text>
<text x="57.7" y="40.5">U1</text>
<text x="76.9" y="40.5">C1</text>
<text x="120" y="40.5">C2</text>
<text x="163.2" y="40.5">R1</text>
<text x="206.4" y="40.5">C3</text>
<text x="249.6" y="40.5">R2</text>
<text x="286.5" y="38.3">SW1</text>
<text x="18.3" y="44">IO6</text>
<text x="18.3" y="46.6">IO7</text>
<text x="57.7" y="43.1">ESP32-C3-WROOM-02</text>
<text x="76.9" y="43.1">10uF</text>
<text x="120" y="43.1">100nF</text>
<text x="163.2" y="43.1">10k</text>
<text x="206.4" y="43.1">1uF</text>
<text x="249.6" y="43.1">10k</text>
<text x="286.5" y="45.9">MODO /</text>
<text x="295.5" y="45.9">BOOT</text>
<text x="18.3" y="49.1">IO8</text>
<text x="18.3" y="51.7">IO9</text>
<text x="18.3" y="54.2">IO10</text>
<text x="18.3" y="56.7">IO18</text>
<text x="18.3" y="59.3">IO19</text>
<text x="31.3" y="60.5" transform="rotate(-90 31.3 60.5)">GND</text>
<text x="77.7" y="64.4">VBUS</text>
<text x="78.9" y="69.4">CC1</text>
<text x="78.9" y="72">CC2</text>
<text x="27.4" y="76.4">SW2</text>
<text x="79.8" y="77.1">D-</text>
<text x="244.6" y="76.4">D1</text>
<text x="287.8" y="76.4">D2</text>
<text x="79.8" y="79.6">D-</text>
<text x="79.8" y="82.1">D+</text>
<text x="100.9" y="78.6">J2</text>
<text x="100.9" y="81.2">USB-C</text>
<text x="120" y="78.6">R3</text>
<text x="120" y="81.2">5.1k</text>
<text x="163.2" y="78.6">R4</text>
<text x="163.2" y="81.2">5.1k</text>
<text x="220.3" y="81.2">USBLC6-2SC6</text>
<text x="220.3" y="78.6">U3</text>
<text x="27.4" y="84">RESET</text>
<text x="79.8" y="84.7">D+</text>
<text x="244.6" y="84">B5819W</text>
<text x="287.8" y="84">B5819W</text>
<text x="66.9" y="95.5" transform="rotate(-90 66.9 95.5)">SHIELD</text>
<text x="74.5" y="95.5" transform="rotate(-90 74.5 95.5)">GND</text>
<text x="77.6" y="92.3">SBU1</text>
<text x="77.6" y="94.8">SBU2</text>
<text x="23.4" y="115.2">IN</text>
<text x="33.9" y="117.7">BST</text>
<text x="34.7" y="115.2">SW</text>
<text x="52.6" y="116.7">U2</text>
<text x="52.6" y="119.3">AP63203WU</text>
<text x="76.9" y="119.3">4.7uH</text>
<text x="76.9" y="116.7">L1</text>
<text x="120" y="116.7">C4</text>
<text x="120" y="119.3">100nF</text>
<text x="163.2" y="116.7">C5</text>
<text x="163.2" y="119.3">10uF</text>
<text x="169.1" y="119.3">25V</text>
<text x="206.4" y="116.7">C6</text>
<text x="206.4" y="119.3">22uF</text>
<text x="249.6" y="116.7">C7</text>
<text x="249.6" y="119.3">22uF</text>
<text x="292.8" y="116.7">R5</text>
<text x="292.8" y="119.3">4.7k</text>
<text x="23.4" y="120.2">EN</text>
<text x="31.3" y="121.4" transform="rotate(-90 31.3 121.4)">GND</text>
<text x="35" y="120.2">FB</text>
<text x="33.7" y="154.8">R6</text>
<text x="76.9" y="154.8">R7</text>
<text x="120" y="154.8">R8</text>
<text x="158.2" y="152.6">D3</text>
<text x="206.4" y="154.8">R9</text>
<text x="244.6" y="152.6">D4</text>
<text x="292.8" y="154.8">R10</text>
<text x="33.7" y="157.4">4.7k</text>
<text x="76.9" y="157.4">10k</text>
<text x="120" y="157.4">1k</text>
<text x="158.2" y="160.2">ROJO</text>
<text x="206.4" y="157.4">1k</text>
<text x="244.6" y="160.2">VERDE</text>
<text x="292.8" y="157.4">10k</text>
<text x="164.8" y="188.8">Vs</text>
<text x="33.7" y="195.5">10k</text>
<text x="33.7" y="192.9">R11</text>
<text x="76.9" y="195.5">10k</text>
<text x="76.9" y="192.9">R12</text>
<text x="120" y="195.5">10k</text>
<text x="120" y="192.9">R13</text>
<text x="163.3" y="193.9">OUT</text>
<text x="182.2" y="195.5">TSOP38238</text>
<text x="182.2" y="192.9">U4</text>
<text x="206.4" y="195.5">100</text>
<text x="206.4" y="192.9">R14</text>
<text x="249.6" y="192.9">C8</text>
<text x="249.6" y="195.5">4.7uF</text>
<text x="301.6" y="192.9">J3</text>
<text x="301.6" y="195.5">QWIIC</text>
<text x="163.1" y="199">GND</text>
<text x="47.6" y="231">J4</text>
<text x="47.6" y="233.6">EXT</text>
<text x="93.3" y="231">J1</text>
<text x="93.3" y="233.6">BASE</text>
<text x="120" y="231">TP1</text>
<text x="120" y="233.6">3V3</text>
<text x="163.2" y="231">TP2</text>
<text x="163.2" y="233.6">GND</text>
<text x="206.4" y="231">TP3</text>
<text x="206.4" y="233.6">EN</text>
<text x="249.6" y="231">TP4</text>
<text x="249.6" y="233.6">IO9</text>
</g>
<text font-size=".5" fill="#840000" x="288.2" y="200.1">Mounting</text>
</svg>
